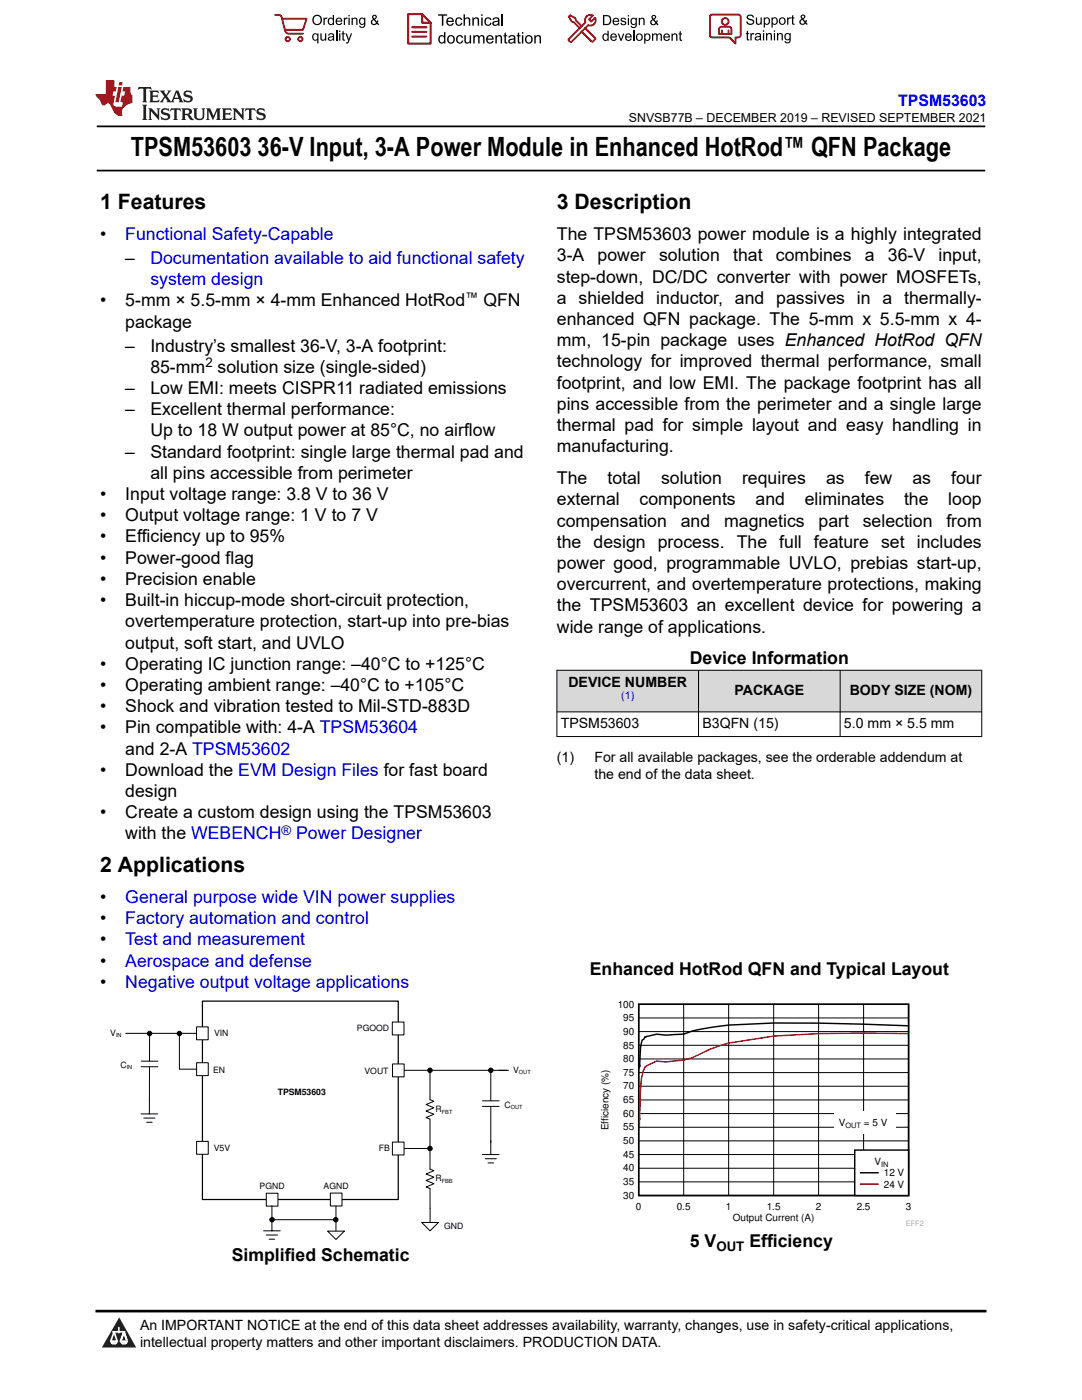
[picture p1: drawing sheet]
<svg xmlns="http://www.w3.org/2000/svg" width="216mm" height="279mm" viewBox="0 0 216 279" stroke-linecap="round" stroke-linejoin="round" font-family="sans-serif">
<path d="M19.3 25.2h177.3M19.3 34h177.3" fill="none" stroke="#000" stroke-width=".35"/>
<g fill="#d8d8d8">
<path d="M111.1 133.8h84.8v8.3h-84.8z" fill-rule="evenodd"/>
<path d="M111.2 133.8h28.1v8.2h-28.1z" fill-rule="evenodd"/>
<path d="M139.4 133.8h28.2v8.2h-28.2z" fill-rule="evenodd"/>
<path d="M167.7 133.8h28.1v8.2h-28.1z" fill-rule="evenodd"/>
</g>
<path d="M111.1 133.8h84.9M111.1 133.7v13.4M139.4 133.7v13.4M167.6 133.7v13.4M195.9 133.7v13.4M111.1 142.1h84.9M111.1 147h84.9" fill="none" stroke="#000" stroke-width=".2"/>
<path d="M40.4 199.8h39.1v39.6h-39.1z" fill="none" stroke="#000" stroke-width=".25"/>
<path d="M39.2 204.9h2.3v2.6h-2.3z" fill-rule="evenodd" fill="#fff"/>
<g fill="none" stroke="#000" stroke-width=".2">
<path d="M25.1 206.2h14.1M35.8 206.3v7M39.2 204.9h2.3v2.6h-2.3zM80.6 213.6h20.9M80.7 229.2h5.1"/>
<circle cx="29.8" cy="206.3" r=".44"/>
<circle cx="35.8" cy="206.3" r=".44"/>
<circle cx="85.8" cy="213.6" r=".44"/>
<circle cx="97.9" cy="213.6" r=".44"/>
<circle cx="85.8" cy="229.2" r=".44"/>
</g>
<g fill="#000">
<circle cx="29.8" cy="206.3" r=".44"/>
<circle cx="35.8" cy="206.3" r=".44"/>
<circle cx="85.8" cy="213.6" r=".44"/>
<circle cx="97.9" cy="213.6" r=".44"/>
<circle cx="85.8" cy="229.2" r=".44"/>
</g>
<path d="M39.2 212.1h2.4v2.6h-2.4z" fill-rule="evenodd" fill="#fff"/>
<path d="M35.8 213.4h3.4M39.2 212.1h2.4v2.6h-2.4z" fill="none" stroke="#000" stroke-width=".2"/>
<path d="M39.2 227.8h2.4v2.6h-2.4z" fill-rule="evenodd" fill="#fff"/>
<path d="M39.2 227.8h2.4v2.6h-2.4z" fill="none" stroke="#000" stroke-width=".2"/>
<path d="M78.3 204h2.3v2.5h-2.3z" fill-rule="evenodd" fill="#fff"/>
<path d="M78.3 204h2.3v2.5h-2.3z" fill="none" stroke="#000" stroke-width=".2"/>
<path d="M78.3 212.3h2.3v2.6h-2.3z" fill-rule="evenodd" fill="#fff"/>
<path d="M78.3 212.3h2.3v2.6h-2.3z" fill="none" stroke="#000" stroke-width=".2"/>
<path d="M78.3 227.9h2.3v2.6h-2.3z" fill-rule="evenodd" fill="#fff"/>
<path d="M78.3 227.9h2.3v2.6h-2.3z" fill="none" stroke="#000" stroke-width=".2"/>
<path d="M53.1 238.1h2.4v2.6h-2.4z" fill-rule="evenodd" fill="#fff"/>
<path d="M53.1 238.1h2.4v2.6h-2.4z" fill="none" stroke="#000" stroke-width=".2"/>
<path d="M65.9 238.1h2.3v2.6h-2.3z" fill-rule="evenodd" fill="#fff"/>
<g fill="none" stroke="#000" stroke-width=".2">
<path d="M28.2 212.9h3.3M28.2 211.8h3.3M29.8 212.9v9.4M29.8 206.3v5.5M85.8 213.6v5.9l.8 .3-1.6 .6 1.6 .7-1.6 .6 1.6 .7-1.6 .6 .8 .3v10l.8 .3-1.6 .7 1.6 .6-1.6 .7 1.6 .6-1.6 .7 .8 .3v6.8M96.3 219.7h3.3M97.9 213.6v6.1M127.4 219.5h53.9M127.4 216.8h53.9M127.4 214.1h53.9M127.4 211.3h53.9M127.4 208.6h53.9"/>
<path d="M127.4 205.9h53.9M127.4 203.2h53.9M136.4 200.4v38.2M145.4 200.4v38.2M154.4 200.4v38.2M163.3 200.4v38.2M172.3 200.4v38.2M28.1 222.3h3.4M28.7 223.1h2.2M29.3 224h1.1M65.9 238.1h2.3v2.6h-2.3zM96.3 230.4h3.3"/>
<path d="M96.3 220.8h3.3M96.8 231.2h2.2M97.4 232.1h1.1M97.9 220.8v9.6M127.4 230.4h53.9M127.4 235.9h53.9M127.4 233.1h53.9M127.4 227.7h53.9M127.4 225h53.9M127.4 222.2h53.9M52.6 245.6h3.3M53.1 246.5h2.3"/>
<path d="M53.7 247.3h1.1M54.3 240.6v5M54.3 243.4h12.7M65.4 245.7h3.3l-1.7 1.7zM67 240.7v5M84.2 244h3.3l-1.7 1.6z"/>
<circle cx="54.3" cy="243.4" r=".44"/>
<circle cx="67" cy="243.4" r=".44"/>
</g>
<g fill="#000">
<circle cx="54.3" cy="243.4" r=".44"/>
<circle cx="67" cy="243.4" r=".44"/>
</g>
<path d="M127.4 200.4h53.9v38.2h-53.9zM181.2 204.7l-17.9-.5h-8.9a75.3 75.3 0 0 0-14.4 1.2l-1.8 .3-1.8 .7-3.6 .2a5.6 5.6 0 0 0-3.9 .4l-.2-.1-.2 .4-.3 .2-.2 .7-.4 5" fill="none" stroke="#000" stroke-width=".29"/>
<path d="M181.2 206.3l-8.9-.1-9 .1-8.9 .5-9 1.4a29.1 29.1 0 0 0-7.2 2.9l-1.8 .5-3.6 .3-1.8-.1-1.9 .9-.4 .2-.2 .5a11.2 11.2 0 0 0-.7 4.1l-.2 7.3" fill="none" stroke="#f00" stroke-width=".29"/>
<g fill="#fff">
<path d="M166.5 221.8h12.3v4.5h-12.3z" fill-rule="evenodd"/>
<path d="M170.5 229.5h10.8v9.1h-10.8z" fill-rule="evenodd"/>
</g>
<path d="M170.5 229.5h10.8v9.1h-10.8zM171.7 234.1h3.5" fill="none" stroke="#000" stroke-width=".29"/>
<path d="M171.7 236.3h3.5" fill="none" stroke="#f00" stroke-width=".29"/>
<path d="M0 0h215.9v23.8h-215.9z" fill-rule="evenodd" fill="#fff"/>
<path d="M27.7 17.4l-.2 .6 .5-.3h.6v.1v2.2l-.2 .4h1l-.2-.4v-2.2v-.1h.5l.5 .3-.1-.6zM29.8 18.1l.2 .4v1.5l-.2 .4h1.9l.1-.6a1.08 1.08 0 0 1-1.3 .2v-.7h.6l.4 .2v-.6l-.4 .2h-.6v-.6l.2-.1a1 1 0 0 1 1 .2l-.1-.5zM31.8 18.1l1 1.1-1 1.2h.9l-.2-.2 .4-.7 .5 .7-.2 .2h1.6l-.2-.2 .1-.4h1l.1 .4-.1 .2h.9l-.2-.3-.8-2h-.5l-1 2.2-.8-1.1 .9-1.1h-.8l.2 .2-.5 .7-.3-.7 .1-.2zM35.2 18.5l.4 1h-.8zM36.8 18.2a.65 .65 0 0 0-.2 .7 .65 .65 0 0 0 .6 .5l.7 .2 .1 .2a.79 .79 0 0 1-.7 .4 .79 .79 0 0 1-.7-.5l.1 .7 .2-.1a.93 .93 0 0 0 1.1 .1 .93 .93 0 0 0 .4-1 1.46 1.46 0 0 0-1.2-.6l-.1-.3a1.09 1.09 0 0 1 1.2 .2l-.2-.6-.1 .1-.6-.2zM28.4 20.9l.2 .4v2.3l-.2 .3h1l-.2-.3v-2.3l.2-.4zM29.6 21.6l.2 .4v1.6l-.2 .3h.8l-.3-.3v-1.4l1.7 1.8v-2l.2-.4h-.8l.2 .2 .1 1.1-1.2-1.3zM32.3 21.8a.65 .65 0 0 0-.2 .7 .65 .65 0 0 0 .7 .4l.6 .2 .1 .2a.79 .79 0 0 1-.7 .4 .79 .79 0 0 1-.7-.5l.1 .7 .2-.1a.93 .93 0 0 0 1.1 .1 .93 .93 0 0 0 .4-.9 1.46 1.46 0 0 0-1.2-.6l-.1-.4a1.09 1.09 0 0 1 1.2 .2l-.2-.6-.1 .1-.6-.1zM34.1 21.6l-.1 .7a.63 .63 0 0 1 .7-.4l.1 1.7-.3 .3h1l-.2-.3v-1.7a.66 .66 0 0 1 .8 .4l-.1-.7zM36.2 21.6l.2 .4v1.6l-.2 .3h.9l-.2-.2v-.7h.5l.1 .2a.79 .79 0 0 0 1.2 .6l-1-.9a.61 .61 0 0 0 .6-.6 .61 .61 0 0 0-.5-.6zM36.9 21.9h.2a.47 .47 0 0 1 .5 .1 .47 .47 0 0 1 .1 .5l-.2 .2h-.6zM38.5 21.6l.2 .2a2.27 2.27 0 0 0 .4 2 1.04 1.04 0 0 0 1.7-.7v-1.3l.2-.2h-.8l.2 .4v1.1a.6 .6 0 0 1-.6 .6 .6 .6 0 0 1-.6-.6v-1.1l.3-.4zM41.1 21.6l.2 .4v1.6l-.2 .3h.7l-.2-.3v-1.5l.9 1.9 .8-1.9v1.5l-.2 .3h1l-.3-.3v-1.6l.3-.4h-.8l-.7 1.5-.7-1.5zM44.3 21.6l.2 .4v1.6l-.2 .3h1.9l.1-.5a1.09 1.09 0 0 1-1.3 .1v-.6h.6l.4 .1v-.6l-.4 .2h-.6v-.6l.2-.1a1.01 1.01 0 0 1 1 .3l-.1-.6zM46.4 21.6l.3 .4v1.6l-.3 .3h.8l-.2-.3v-1.4l1.6 1.8v-2l.2-.4h-.7l.2 .2v1.1l-1.2-1.3zM49 21.6l-.1 .7a.63 .63 0 0 1 .8-.4v1.7l-.3 .3h1l-.2-.3v-1.7a.66 .66 0 0 1 .8 .4l-.1-.7zM51.4 21.8a.65 .65 0 0 0-.2 .7 .65 .65 0 0 0 .6 .4l.6 .2 .2 .2a.79 .79 0 0 1-.8 .4 .79 .79 0 0 1-.6-.5l.1 .7 .2-.1a.93 .93 0 0 0 1 .1 .93 .93 0 0 0 .5-.9 1.46 1.46 0 0 0-1.3-.6l-.1-.4a1.09 1.09 0 0 1 1.3 .2l-.2-.6-.2 .1-.5-.1z" fill="#231f20"/>
<path d="M21.1 16v2.8h-2.1l.1 .3 .9 1a.95 .95 0 0 0 .9 .9 .59 .59 0 0 1 .6-.4 .59 .59 0 0 1 .5 .4l.4 .8a1.59 1.59 0 0 0 2.1 1.3 1.61 1.61 0 0 1 1-2.2l1-.4-.1-1.5a1.59 1.59 0 0 1-.4-1.6h-1.4l-.2 .9h.5l-.1 .8h-.5l-.2 1v.2l.4 .1-.2 .9h-.6a.73 .73 0 0 1-1.1-.7l.3-1.5h-.5l.2-.8h.5l.2-.9h-.5v-1.4zM23.6 17.4l-.6 3h.7l.6-3zM23.8 16.4l-.1 .7h.7l.1-.7z" fill="#ed1c24"/>
<g fill="#000">
<path d="M62.3 4a1 1 0 0 1 2 0 1 1 0 0 1-2 0zM62.8 3.4a.78 .78 0 0 0-.1 1.1 .78 .78 0 0 0 1.1 .1 .78 .78 0 0 0 .1-1.1 .78 .78 0 0 0-1.1-.1z" fill-rule="evenodd"/>
<path d="M62.5 6.8l.4-.2 .4 .3v-.2h.2v2h-.2v-.7a.68 .68 0 0 1-.9-.1 .68 .68 0 0 1 0-.9zM62.6 7a.51 .51 0 0 0-.1 .6 .51 .51 0 0 0 .7 .2 .51 .51 0 0 0 .1-.7 .51 .51 0 0 0-.7-.1z" fill-rule="evenodd"/>
<path d="M64.5 3.5h.3v.3l.1-.3h.3l.1 .1-.1 .2a.32 .32 0 0 0-.3 0 .32 .32 0 0 0-.1 .4v.8h-.3z" fill-rule="evenodd"/>
<path d="M63.9 6.7h.3v.8a.36 .36 0 0 0 .3 .4 .36 .36 0 0 0 .4-.5v-.7h.2v1.4h-.2v-.2a.51 .51 0 0 1-.6 .2 .51 .51 0 0 1-.4-.5z" fill-rule="evenodd"/>
<path d="M65.6 3.7l.4-.2 .4 .2v-.7h.3v2h-.3v-.2a.7 .7 0 0 1-1-.1 .7 .7 0 0 1 .2-1zM65.8 3.8a.51 .51 0 0 0-.1 .7 .51 .51 0 0 0 .6 .2 .51 .51 0 0 0 .1-.7 .51 .51 0 0 0-.6-.2z" fill-rule="evenodd"/>
<path d="M65.6 6.8a.66 .66 0 0 1 .8-.1 .66 .66 0 0 1 .3 .8v.6h-.2l-.1-.2a.52 .52 0 0 1-.7 .2 .52 .52 0 0 1-.2-.6l.3-.2a.42 .42 0 0 0 .6-.3l-.3-.2-.3 .1-.1 .2h-.3zM65.7 7.6a.35 .35 0 0 0 .3 .4 .35 .35 0 0 0 .4-.4v-.2z" fill-rule="evenodd"/>
<path d="M67.7 6.1h.2v.3h-.2zM67.7 6.7h.2v1.4h-.2z" fill-rule="evenodd"/>
<path d="M67.1 3.7a.68 .68 0 0 1 .9-.1 .68 .68 0 0 1 .3 .7h-1.1a.42 .42 0 0 0 .3 .5 .42 .42 0 0 0 .5-.3h.3a.73 .73 0 0 1-1.1 .4 .73 .73 0 0 1-.1-1.2zM67.4 3.8l-.2 .3h.8l-.2-.4z" fill-rule="evenodd"/>
<path d="M68.6 3.5h.2v.3l.2-.3h.3l.1 .1-.1 .2a.32 .32 0 0 0-.4 0 .32 .32 0 0 0-.1 .4v.8h-.2z" fill-rule="evenodd"/>
<path d="M68.3 6.3l.3-.1v.5h.2v.1h-.2v.9l.3 .4a.36 .36 0 0 1-.4 0 .36 .36 0 0 1-.2-.4v-.9h-.1v-.1h.1z" fill-rule="evenodd"/>
<path d="M68.9 6.7h.3l.4 1.1 .4-1.1h.3l-.6 1.4a.51 .51 0 0 1-.6 .6l-.1-.3h.3l.2-.3z" fill-rule="evenodd"/>
<path d="M69.5 3h.3v.3h-.3zM69.5 3.5h.3v1.5h-.3z" fill-rule="evenodd"/>
<path d="M70.2 3.5h.2v.2a.52 .52 0 0 1 .6-.2 .52 .52 0 0 1 .3 .6v.9h-.2v-.9a.34 .34 0 0 0-.3-.4 .34 .34 0 0 0-.4 .3v1h-.2z" fill-rule="evenodd"/>
<path d="M71.8 3.7l.4-.2 .5 .2v-.2h.2v1.3a.64 .64 0 0 1-.5 .8 .64 .64 0 0 1-.7-.5h.2a.41 .41 0 0 0 .5 .2 .41 .41 0 0 0 .2-.5 .69 .69 0 0 1-.9-.1 .69 .69 0 0 1 .1-1zM72 3.8a.5 .5 0 0 0-.1 .7 .5 .5 0 0 0 .7 .1 .5 .5 0 0 0 .1-.6 .5 .5 0 0 0-.7-.2z" fill-rule="evenodd"/>
<path d="M74.4 3.1a.47 .47 0 0 1 .7 .1 .47 .47 0 0 1-.3 .7l.4 .4 .1-.3 .2 .1-.1 .4 .3 .3-.2 .2-.3-.3a.63 .63 0 0 1-1 .1 .63 .63 0 0 1 .3-1l-.3-.4zM74.5 3.4a.27 .27 0 0 0 .5 0 .27 .27 0 0 0-.5 0zM74.4 4.1a.4 .4 0 0 0 0 .6 .4 .4 0 0 0 .6-.1l-.4-.6z" fill-rule="evenodd"/>
<path d="M87.4 2.9h1.8v.2h-.7v2h-.3v-2h-.8z" fill-rule="evenodd"/>
<path d="M87.6 7.2l.5-.2 .5 .2v-.8h.3v2.3h-.3v-.2a.76 .76 0 0 1-1-.1 .76 .76 0 0 1-.1-1zM87.9 7.4a.58 .58 0 0 0-.2 .7 .58 .58 0 0 0 .8 .2 .58 .58 0 0 0 .1-.7 .58 .58 0 0 0-.7-.2z" fill-rule="evenodd"/>
<path d="M89.5 7.2a.81 .81 0 0 1 1.1 .1 .81 .81 0 0 1-.2 1.2 .81 .81 0 0 1-1.1-.2l-.1-.7zM89.6 7.4a.57 .57 0 0 0 0 .8 .57 .57 0 0 0 .8 0 .57 .57 0 0 0 0-.7 .57 .57 0 0 0-.8-.1z" fill-rule="evenodd"/>
<path d="M89.3 3.7a.77 .77 0 0 1 .9-.2 .77 .77 0 0 1 .4 .9h-1.3a.48 .48 0 0 0 .4 .5 .48 .48 0 0 0 .6-.3h.3a.83 .83 0 0 1-1.3 .4 .83 .83 0 0 1 0-1.3zM89.5 3.8l-.2 .4h1l-.3-.5z" fill-rule="evenodd"/>
<path d="M91 3.7a.7 .7 0 0 1 1.2 .3h-.2a.45 .45 0 0 0-.6-.3 .45 .45 0 0 0-.3 .6 .45 .45 0 0 0 .3 .6 .45 .45 0 0 0 .6-.4l.3 .1a.76 .76 0 0 1-1.1 .5 .76 .76 0 0 1-.3-1.1z" fill-rule="evenodd"/>
<path d="M91.2 7.2a.7 .7 0 0 1 1.2 .3l-.3 .1a.45 .45 0 0 0-.5-.4 .45 .45 0 0 0-.3 .7 .45 .45 0 0 0 .3 .6 .45 .45 0 0 0 .6-.4h.2a.76 .76 0 0 1-1 .5 .76 .76 0 0 1-.4-1.1z" fill-rule="evenodd"/>
<path d="M92.5 2.9h.3v.8a.59 .59 0 0 1 .7-.2 .59 .59 0 0 1 .3 .6v1h-.2v-1a.4 .4 0 0 0-.5-.4 .4 .4 0 0 0-.3 .5v.9h-.3z" fill-rule="evenodd"/>
<path d="M92.7 7h.2v.9a.41 .41 0 0 0 .5 .6 .41 .41 0 0 0 .3-.6v-.9h.3v1.7h-.3v-.3a.58 .58 0 0 1-.7 .3 .58 .58 0 0 1-.3-.7z" fill-rule="evenodd"/>
<path d="M94.3 3.5h.2v.2a.59 .59 0 0 1 .7-.2 .59 .59 0 0 1 .4 .6v1h-.3v-1a.41 .41 0 0 0-.4-.4 .41 .41 0 0 0-.4 .5v.9h-.2z" fill-rule="evenodd"/>
<path d="M94.4 7h.3v.3a.56 .56 0 0 1 1 0 .54 .54 0 0 1 .6-.3 .54 .54 0 0 1 .4 .5v1.2h-.3v-1.1a.34 .34 0 0 0-.3-.4 .34 .34 0 0 0-.4 .3v1.2h-.3v-1.1a.38 .38 0 0 0-.5-.3 .38 .38 0 0 0-.2 .5v.9h-.3z" fill-rule="evenodd"/>
<path d="M96 2.9h.3v.3h-.3zM96 3.5h.3v1.6h-.3z" fill-rule="evenodd"/>
<path d="M96.8 3.7a.7 .7 0 0 1 1.3 .3h-.3a.45 .45 0 0 0-.6-.3 .45 .45 0 0 0-.3 .6 .45 .45 0 0 0 .3 .6 .45 .45 0 0 0 .6-.4l.3 .1a.76 .76 0 0 1-1.1 .5 .76 .76 0 0 1-.3-1.1z" fill-rule="evenodd"/>
<path d="M97.2 7.2a.77 .77 0 0 1 .9-.1 .77 .77 0 0 1 .4 .8h-1.2a.48 .48 0 0 0 .3 .6 .48 .48 0 0 0 .6-.4l.3 .1a.83 .83 0 0 1-1.3 .3 .83 .83 0 0 1 0-1.3zM97.4 7.4l-.1 .3h.9l-.2-.4z" fill-rule="evenodd"/>
<path d="M98.8 7h.3v.3a.59 .59 0 0 1 .7-.3 .59 .59 0 0 1 .4 .7v1h-.3v-1a.41 .41 0 0 0-.5-.5 .41 .41 0 0 0-.3 .6v.9h-.3z" fill-rule="evenodd"/>
<path d="M98.4 3.7a.74 .74 0 0 1 1-.2 .74 .74 0 0 1 .3 .9v.7h-.3v-.2a.59 .59 0 0 1-.8 .3 .59 .59 0 0 1-.3-.8l1.1-.3a.42 .42 0 0 0-.4-.4 .42 .42 0 0 0-.5 .3h-.2zM98.6 4.5a.36 .36 0 0 0 .2 .5 .36 .36 0 0 0 .5-.2l.1-.5z" fill-rule="evenodd"/>
<path d="M100.7 6.6l.2-.1v.5h.3v.2h-.3v1l.1 .2h.2l.1 .3a.41 .41 0 0 1-.5-.1 .41 .41 0 0 1-.1-.4v-1h-.2v-.2h.2z" fill-rule="evenodd"/>
<path d="M101.6 7.2a.74 .74 0 0 1 .9-.2 .74 .74 0 0 1 .3 1l.1 .7h-.3v-.2a.59 .59 0 0 1-.8 .2 .59 .59 0 0 1-.3-.8l1-.3a.42 .42 0 0 0-.3-.4 .42 .42 0 0 0-.5 .3h-.3zM101.8 8.1a.36 .36 0 0 0 .1 .5 .36 .36 0 0 0 .5-.3l.2-.4z" fill-rule="evenodd"/>
<path d="M103.3 6.6l.3-.1v.5h.3v.2h-.3v1l.1 .2h.2v.3a.41 .41 0 0 1-.5-.1 .41 .41 0 0 1-.1-.4v-1h-.2v-.2h.2z" fill-rule="evenodd"/>
<path d="M104.1 6.4h.3v.3h-.3zM104.1 7h.3v1.7h-.3z" fill-rule="evenodd"/>
<path d="M105 7.2a.81 .81 0 0 1 1.1 .1 .81 .81 0 0 1-.1 1.2 .81 .81 0 0 1-1.2-.2v-.7zM105.2 7.4a.57 .57 0 0 0-.1 .8 .57 .57 0 0 0 .8 0 .57 .57 0 0 0 0-.7 .57 .57 0 0 0-.7-.1z" fill-rule="evenodd"/>
<path d="M106.6 7h.3v.3a.59 .59 0 0 1 .7-.3 .59 .59 0 0 1 .4 .7v1h-.3v-1a.41 .41 0 0 0-.5-.5 .41 .41 0 0 0-.3 .6v.9h-.3z" fill-rule="evenodd"/>
<path d="M120.3 3h.7a1 1 0 0 1 1 1 1 1 0 0 1-1 1h-.7zM120.6 3.2v1.6h.4a.77 .77 0 0 0 .7-.8 .77 .77 0 0 0-.7-.8z" fill-rule="evenodd"/>
<path d="M120.4 6.9l.4-.2 .4 .2v-.8h.3v2h-.3v-.1a.7 .7 0 0 1-.9-.2 .7 .7 0 0 1 .1-.9zM120.6 7a.51 .51 0 0 0-.1 .7 .51 .51 0 0 0 .6 .1 .51 .51 0 0 0 .1-.6 .51 .51 0 0 0-.6-.2z" fill-rule="evenodd"/>
<path d="M122 6.9a.68 .68 0 0 1 .8-.2 .68 .68 0 0 1 .3 .8h-1.1a.42 .42 0 0 0 .3 .5 .42 .42 0 0 0 .5-.3h.3a.73 .73 0 0 1-1.1 .3 .73 .73 0 0 1 0-1.1zM122.2 7l-.2 .3h.8l-.2-.4z" fill-rule="evenodd"/>
<path d="M122.4 3.7a.68 .68 0 0 1 .8-.1 .68 .68 0 0 1 .4 .8h-1.1a.42 .42 0 0 0 .3 .4 .42 .42 0 0 0 .5-.3l.3 .1a.73 .73 0 0 1-1.2 .3 .73 .73 0 0 1 0-1.2zM122.6 3.8l-.1 .3h.8l-.2-.3z" fill-rule="evenodd"/>
<path d="M123.9 3.7l.1-.1a.62 .62 0 0 1 .9 .3l-.2 .1a.29 .29 0 0 0-.3-.3 .29 .29 0 0 0-.3 .3l.1 .1a.58 .58 0 0 1 .6 .1 .58 .58 0 0 1 .1 .6 .67 .67 0 0 1-1.1-.2l.2-.1a.33 .33 0 0 0 .4 .4 .33 .33 0 0 0 .3-.4 .71 .71 0 0 1-.9-.6z" fill-rule="evenodd"/>
<path d="M123.3 6.7h.2l.4 1.2 .4-1.2h.3l-.6 1.4h-.2z" fill-rule="evenodd"/>
<path d="M125.3 3h.2v.3h-.2zM125.3 3.6h.2v1.4h-.2z" fill-rule="evenodd"/>
<path d="M124.9 6.9a.68 .68 0 0 1 .8-.2 .68 .68 0 0 1 .4 .8h-1.1a.42 .42 0 0 0 .3 .5 .42 .42 0 0 0 .5-.3h.3a.73 .73 0 0 1-1.2 .3 .73 .73 0 0 1 0-1.1zM125.1 7l-.1 .3h.8l-.2-.4z" fill-rule="evenodd"/>
<path d="M126 3.7l.4-.2 .4 .2v-.1h.3v1.2a.64 .64 0 0 1-.5 .8 .64 .64 0 0 1-.8-.5l.3 .1a.41 .41 0 0 0 .5 .2 .41 .41 0 0 0 .2-.6 .69 .69 0 0 1-.9-.1 .69 .69 0 0 1 .1-1zM126.2 3.9a.5 .5 0 0 0-.1 .6 .5 .5 0 0 0 .6 .2 .5 .5 0 0 0 .2-.7 .5 .5 0 0 0-.7-.1z" fill-rule="evenodd"/>
<path d="M126.9 7.4a.73 .73 0 0 1 1.4 0 .73 .73 0 0 1-1.4 0zM127.3 7a.5 .5 0 0 0-.1 .7 .5 .5 0 0 0 .7 0 .5 .5 0 0 0 0-.6 .5 .5 0 0 0-.6-.1z" fill-rule="evenodd"/>
<path d="M127.5 3.6h.2v.2a.52 .52 0 0 1 .6-.3 .52 .52 0 0 1 .3 .6v.9h-.2v-.9a.34 .34 0 0 0-.3-.4 .34 .34 0 0 0-.4 .3v1h-.2z" fill-rule="evenodd"/>
<path d="M128.5 6.7h.3v.2a.67 .67 0 0 1 .9 0 .67 .67 0 0 1 0 .9 .55 .55 0 0 1-.9 .2v.7h-.3zM128.9 7a.5 .5 0 0 0-.1 .7 .5 .5 0 0 0 .6 .1 .5 .5 0 0 0 .2-.6 .5 .5 0 0 0-.7-.2z" fill-rule="evenodd"/>
<path d="M130.1 6.7h.2v.2a.49 .49 0 0 1 .9 0l.4-.2a.42 .42 0 0 1 .5 .4v1h-.3v-.9a.3 .3 0 0 0-.2-.3 .3 .3 0 0 0-.4 .2v1h-.2v-.9a.33 .33 0 0 0-.5-.3 .33 .33 0 0 0-.2 .5v.7h-.2z" fill-rule="evenodd"/>
<path d="M130.1 3.1a.47 .47 0 0 1 .8 .1 .47 .47 0 0 1-.3 .7l.3 .4 .1-.2h.3l-.2 .5 .3 .3-.2 .2-.3-.3a.63 .63 0 0 1-1 .1 .63 .63 0 0 1 .3-1l-.2-.5zM130.2 3.5a.27 .27 0 0 0 .5 0 .27 .27 0 0 0-.5 0zM130.2 4.1a.4 .4 0 0 0 0 .7 .4 .4 0 0 0 .6-.2l-.5-.6z" fill-rule="evenodd"/>
<path d="M132.5 6.9a.68 .68 0 0 1 .9-.2 .68 .68 0 0 1 .3 .8h-1.1a.42 .42 0 0 0 .3 .5 .42 .42 0 0 0 .5-.3h.3a.73 .73 0 0 1-1.1 .3 .73 .73 0 0 1-.1-1.1zM132.7 7l-.1 .3h.8l-.2-.4z" fill-rule="evenodd"/>
<path d="M134 6.7h.2v.2a.52 .52 0 0 1 .6-.2 .52 .52 0 0 1 .4 .6v.8h-.3v-.8a.34 .34 0 0 0-.2-.4 .34 .34 0 0 0-.4 .2l-.1 1h-.2z" fill-rule="evenodd"/>
<path d="M135.6 6.3l.2-.1v.5h.3v.2h-.3v.8l.3 .4a.36 .36 0 0 1-.4 0 .36 .36 0 0 1-.1-.4v-.8h-.2v-.2h.2z" fill-rule="evenodd"/>
<path d="M149.2 3a.8 .8 0 0 1 1.2 .5h-.2a.44 .44 0 0 0-.5-.4 .44 .44 0 0 0-.4 .5l.2 .1a.9 .9 0 0 1 1 .8 .84 .84 0 0 1-.9 .5 .84 .84 0 0 1-.7-.7h.3a.52 .52 0 0 0 .5 .5 .52 .52 0 0 0 .5-.6l-.2-.1a.85 .85 0 0 1-1-.8z" fill-rule="evenodd"/>
<path d="M149 6.3l.3-.2v.5h.2v.2h-.2v.9l.2 .4a.36 .36 0 0 1-.4-.1 .36 .36 0 0 1-.1-.4v-.8h-.2v-.2h.2z" fill-rule="evenodd"/>
<path d="M149.7 6.6h.3v.2l.1-.2h.3l.1 .1-.1 .2a.32 .32 0 0 0-.3 0 .32 .32 0 0 0-.1 .4v.8h-.3z" fill-rule="evenodd"/>
<path d="M150.7 6.8a.66 .66 0 0 1 .9-.2 .66 .66 0 0 1 .3 .9v.6h-.2l-.1-.2a.52 .52 0 0 1-.7 .2 .52 .52 0 0 1-.2-.7l.2-.1a.42 .42 0 0 0 .7-.3l-.3-.2h-.3l-.1 .3-.3-.1zM150.9 7.5a.35 .35 0 0 0 .3 .5 .35 .35 0 0 0 .4-.4v-.3z" fill-rule="evenodd"/>
<path d="M150.8 3.5h.3v.8a.36 .36 0 0 0 .3 .5 .36 .36 0 0 0 .4-.5v-.8h.2v1.4h-.2v-.2a.51 .51 0 0 1-.6 .3 .51 .51 0 0 1-.4-.6z" fill-rule="evenodd"/>
<path d="M152.2 6.1h.3v.2h-.3zM152.2 6.6h.3v1.5h-.3z" fill-rule="evenodd"/>
<path d="M152.4 3.5h.2v.2a.67 .67 0 0 1 .9 0 .67 .67 0 0 1 .1 .9 .55 .55 0 0 1-1 .2v.7h-.2zM152.7 3.8a.5 .5 0 0 0-.1 .7 .5 .5 0 0 0 .7 .1 .5 .5 0 0 0 .1-.6 .5 .5 0 0 0-.7-.2z" fill-rule="evenodd"/>
<path d="M152.9 6.6h.2v.2a.52 .52 0 0 1 .6-.2 .52 .52 0 0 1 .3 .6v.9h-.2v-.9a.34 .34 0 0 0-.3-.4 .34 .34 0 0 0-.4 .2v1.1h-.2z" fill-rule="evenodd"/>
<path d="M153.9 3.5h.3v.2a.67 .67 0 0 1 .9 0 .67 .67 0 0 1 0 .9 .55 .55 0 0 1-.9 .2v.7h-.3zM154.3 3.8a.5 .5 0 0 0-.1 .7 .5 .5 0 0 0 .6 .1 .5 .5 0 0 0 .2-.6 .5 .5 0 0 0-.7-.2z" fill-rule="evenodd"/>
<path d="M154.4 6.1h.3v.2h-.3zM154.4 6.6h.3v1.5h-.3z" fill-rule="evenodd"/>
<path d="M155 6.6h.3v.2a.52 .52 0 0 1 .6-.2 .52 .52 0 0 1 .3 .6v.9h-.2v-.9a.34 .34 0 0 0-.3-.4 .34 .34 0 0 0-.4 .2v1.1h-.3z" fill-rule="evenodd"/>
<path d="M155.4 4.2a.75 .75 0 0 1 1.5 0 .75 .75 0 0 1-1.5 0zM155.8 3.8a.5 .5 0 0 0-.1 .7 .5 .5 0 0 0 .8 0 .5 .5 0 0 0 0-.7 .5 .5 0 0 0-.7 0z" fill-rule="evenodd"/>
<path d="M156.7 6.8l.4-.2 .5 .2v-.2h.2v1.3a.64 .64 0 0 1-.5 .7 .64 .64 0 0 1-.8-.4h.3a.41 .41 0 0 0 .5 .2 .41 .41 0 0 0 .2-.5 .69 .69 0 0 1-.9-.1 .69 .69 0 0 1 .1-1zM156.9 6.9a.5 .5 0 0 0-.1 .7 .5 .5 0 0 0 .6 .1 .5 .5 0 0 0 .2-.7 .5 .5 0 0 0-.7-.1z" fill-rule="evenodd"/>
<path d="M157.1 3.5h.2v.2l.1-.2h.3h.2l-.1 .3a.32 .32 0 0 0-.4 0 .32 .32 0 0 0-.1 .4v.7h-.2z" fill-rule="evenodd"/>
<path d="M158 3.1l.3-.1v.5h.2v.2h-.2v.8l.3 .4a.36 .36 0 0 1-.4 0 .36 .36 0 0 1-.2-.4v-.8h-.1v-.2h.1z" fill-rule="evenodd"/>
<path d="M159.9 3a.47 .47 0 0 1 .7 .1 .47 .47 0 0 1-.3 .7l.4 .5 .1-.3h.2l-.1 .5 .3 .3-.2 .2-.3-.3a.63 .63 0 0 1-1 .1 .63 .63 0 0 1 .3-1l-.3-.5zM160 3.4a.27 .27 0 0 0 .5 0 .27 .27 0 0 0-.5 0zM159.9 4.1a.4 .4 0 0 0 0 .6 .4 .4 0 0 0 .6-.2l-.4-.6z" fill-rule="evenodd"/>
</g>
<path d="M67.2 6.1v2M126.5 6.1v2" fill="none" stroke="#000" stroke-width=".25"/>
<g fill="none" stroke="#de0000" stroke-width=".37">
<path d="M54.9 3h.9a1.19 1.19 0 0 1 .6 1.2l.6 2.1a.85 .85 0 0 0 1 .4h2.5M56.3 3.7h4.9l-.7 2.2h-3.6M116.1 5.2l-1.2-1.1-.1-.5-1-.6-.3 .3 .6 1 .5 .2 1.1 1.1M116.8 5.6l1.9 2v.3l-.4 .4h-.3l-1.9-2zM116.8 5.6l.6-.6a1.07 1.07 0 0 0 1.2-.2 1.07 1.07 0 0 0 .1-1.3l-.7 .8-.5-.4 .8-.8a1.07 1.07 0 0 0-1.2 .2 1.07 1.07 0 0 0-.3 1.2l-3.3 3.3v.3l.3 .3h.2l2.1-2.1M141.7 3.1l.4-.2h5.3l.3 .2 .1 3.9-.2 .4-.8 .1v1.2l-1.3-1.2h-3.4l-.4-.2zM143.5 5.6l.5-.3 1.7 .1 .2 .5v.9h-2.4zM144 6.1v.7M145.4 6.1v.7"/>
<circle cx="57.4" cy="7.8" r=".44"/>
<circle cx="59.9" cy="7.8" r=".44"/>
<circle cx="144.7" cy="4.3" r=".67"/>
</g>
<path d="M100.2 2.9v2.2" fill="none" stroke="#000" stroke-width=".28"/>
<path d="M81.4 2.8h2.8v1.7h1.7v4.2h-4.5zM82.3 6.4h2.8M82.3 5.4h2.8M82.3 7.3h2.8M84.2 2.8l1.7 1.7" fill="none" stroke="#de0000" stroke-width=".42"/>
<path d="M0 261.4h215.9v18h-215.9z" fill-rule="evenodd" fill="#fff"/>
<path d="M23.8 262.9l3.4 6h-6.9z" fill="#231f20"/>
<path d="M22.1 267.7h1.3l-.4 .5h-.3a.55 .55 0 0 1-.6-.5z" fill-rule="evenodd" fill="#fff"/>
<path d="M22.1 267.7h1.3l-.4 .5h-.3a.55 .55 0 0 1-.6-.5z" fill="none" stroke="#231f20" stroke-width=".34"/>
<path d="M22.1 267.7h1.3l-.4 .5h-.5zM22.6 265.8h.1M22.6 265.8h2.3zM23.7 265.9h.1M23.7 264.9v1zM24 267.7h.1" fill="none" stroke="#fff" stroke-width=".34"/>
<path d="M24.7 265.8l-.7 1.9z" fill="#fff"/>
<path d="M24.7 265.8l-.7 1.9z" fill="none" stroke="#fff" stroke-width=".34"/>
<path d="M24.7 265.8l.7 1.9z" fill="#fff"/>
<path d="M24.7 265.8l.7 1.9zM25.3 267.7h.1" fill="none" stroke="#fff" stroke-width=".34"/>
<path d="M22.8 265.8l-.7 1.9z" fill="#fff"/>
<path d="M22.8 265.8l-.7 1.9z" fill="none" stroke="#fff" stroke-width=".34"/>
<path d="M22.8 265.8l.6 1.9z" fill="#fff"/>
<path d="M22.8 265.8l.6 1.9z" fill="none" stroke="#fff" stroke-width=".34"/>
<path d="M24.1 267.7h1.3a.65 .65 0 0 1-.6 .5 .65 .65 0 0 1-.7-.5z" fill-rule="evenodd" fill="#fff"/>
<path d="M24.1 267.7h1.3a.65 .65 0 0 1-.6 .5 .65 .65 0 0 1-.7-.5z" fill="none" stroke="#231f20" stroke-width=".34"/>
<path d="M24 267.7h.1M24.1 267.7h1.3l-.4 .5h-.5z" fill="none" stroke="#fff" stroke-width=".34"/>
<path d="M19 261.7h177.8" fill="none" stroke="#000" stroke-width=".53"/>
<text font-size="5.3" x="26.1" y="31.2">TPSM53603 36-V Input, 3-A Power Module in Enhanced HotRod™ QFN Package</text>
<g font-size="4.2">
<text x="20" y="41.8">1 Features</text>
<text x="111.1" y="41.8">3 Description</text>
<text x="20" y="174.1">2 Applications</text>
</g>
<g font-size="3.5">
<text x="20" y="47.9">•</text>
<text x="111.1" y="47.9">The TPSM53603 power module is a highly integrated</text>
<text x="25" y="52.7">–</text>
<text x="111.1" y="52.2">3-A</text>
<text x="119.3" y="52.2">power</text>
<text x="131.5" y="52.2">solution</text>
<text x="146.3" y="52.2">that</text>
<text x="154.8" y="52.2">combines</text>
<text x="172.6" y="52.2">a</text>
<text x="177.2" y="52.2">36-V</text>
<text x="187.3" y="52.2">input,</text>
<text x="111.1" y="56.4">step-down, DC/DC converter with power MOSFETs,</text>
<text x="20" y="61.2">•</text>
<text x="25" y="65.4">package</text>
<text x="25" y="61.2">5-mm × 5.5-mm × 4-mm Enhanced HotRod</text>
<text x="96.5" y="61.2">QFN</text>
<text x="111.1" y="60.6">a shielded inductor, and passives in a thermally-</text>
<text x="111.1" y="64.9">enhanced QFN package. The 5-mm x 5.5-mm x 4-</text>
<text x="25" y="70.2">–</text>
<text x="30" y="70.2">Industry’s smallest 36-V, 3-A footprint:</text>
<text x="111.1" y="69.1">mm, 15-pin package uses Enhanced HotRod QFN</text>
<text x="30" y="74.4">85-mm solution size (single-sided)</text>
<text x="111.1" y="73.3">technology for improved thermal performance, small</text>
<text x="111.1" y="77.6">footprint, and low EMI. The package footprint has all</text>
<text x="25" y="78.6">–</text>
<text x="25" y="82.9">–</text>
<text x="30" y="78.6">Low EMI: meets CISPR11 radiated emissions</text>
<text x="30" y="82.9">Excellent thermal performance:</text>
<text x="111.1" y="81.8">pins accessible from the perimeter and a single large</text>
<text x="30" y="87.1">Up to 18 W output power at 85°C, no airflow</text>
<text x="111.1" y="86">thermal pad for simple layout and easy handling in</text>
<text x="25" y="91.3">–</text>
<text x="30" y="91.3">Standard footprint: single large thermal pad and</text>
<text x="30" y="95.6">all pins accessible from perimeter</text>
<text x="111.1" y="90.3">manufacturing.</text>
<text x="20" y="99.8">•</text>
<text x="25" y="99.8">Input voltage range: 3.8 V to 36 V</text>
<text x="111.1" y="96.6">The</text>
<text x="111.1" y="100.9">external</text>
<text x="121.2" y="96.6">total</text>
<text x="127.6" y="100.9">components</text>
<text x="131.9" y="96.6">solution</text>
<text x="148.1" y="96.6">requires</text>
<text x="150.8" y="100.9">and</text>
<text x="160.6" y="100.9">eliminates</text>
<text x="164.8" y="96.6">as</text>
<text x="172.6" y="96.6">few</text>
<text x="180.4" y="100.9">the</text>
<text x="182.1" y="96.6">as</text>
<text x="189.2" y="100.9">loop</text>
<text x="189.8" y="96.6">four</text>
<text x="20" y="104">•</text>
<text x="25" y="104">Output voltage range: 1 V to 7 V</text>
<text x="111.1" y="105.1">compensation</text>
<text x="135.8" y="105.1">and</text>
<text x="144.5" y="105.1">magnetics</text>
<text x="163.3" y="105.1">part</text>
<text x="172.2" y="105.1">selection</text>
<text x="188.8" y="105.1">from</text>
<text x="20" y="108.3">•</text>
<text x="20" y="112.5">•</text>
<text x="25" y="108.3">Efficiency up to 95%</text>
<text x="25" y="112.5">Power-good flag</text>
<text x="111.1" y="109.3">the design process. The full feature set includes</text>
<text x="111.1" y="113.6">power good, programmable UVLO, prebias start-up,</text>
<text x="20" y="116.7">•</text>
<text x="25" y="116.7">Precision enable</text>
<text x="111.1" y="117.8">overcurrent, and overtemperature protections, making</text>
<text x="20" y="121">•</text>
<text x="25" y="121">Built-in hiccup-mode short-circuit protection,</text>
<text x="25" y="125.2">overtemperature protection, start-up into pre-bias</text>
<text x="111.1" y="122">the TPSM53603 an excellent device for powering a</text>
<text x="25" y="129.4">output, soft start, and UVLO</text>
<text x="111.1" y="126.3">wide range of applications.</text>
<text x="20" y="133.7">•</text>
<text x="20" y="137.9">•</text>
<text x="25" y="133.7">Operating IC junction range: –40°C to +125°C</text>
<text x="25" y="137.9">Operating ambient range: –40°C to +105°C</text>
<text x="137.6" y="132.6">Device Information</text>
<text x="20" y="142.1">•</text>
<text x="25" y="142.1">Shock and vibration tested to Mil-STD-883D</text>
<text x="20" y="146.4">•</text>
<text x="25" y="146.4">Pin compatible with: 4-A TPSM53604</text>
<text x="20" y="154.8">•</text>
<text x="25" y="150.6">and 2-A TPSM53602</text>
<text x="25" y="154.8">Download the EVM Design Files for fast board</text>
<text x="25" y="159.1">design</text>
<text x="20" y="163.3">•</text>
<text x="25" y="163.3">Create a custom design using the TPSM53603</text>
<text x="25" y="167.5">with the WEBENCH</text>
<text x="20" y="180.2">•</text>
<text x="20" y="184.5">•</text>
<text x="20" y="188.7">•</text>
<text x="20" y="192.9">•</text>
<text x="20" y="197.2">•</text>
<text x="117.7" y="194.6">Enhanced HotRod QFN and Typical Layout</text>
<text x="46.2" y="251.7">Simplified Schematic</text>
<text x="137.7" y="248.9">5 V</text>
<text x="149.5" y="248.9">Efficiency</text>
</g>
<g font-size="3.5" fill="#00f">
<text x="25" y="47.9">Functional Safety-Capable</text>
<text x="30" y="52.7">Documentation available to aid functional safety</text>
<text x="30" y="56.9">system design</text>
<text x="59.1" y="167.5">Power Designer</text>
<text x="25" y="180.2">General purpose wide VIN power supplies</text>
<text x="25" y="184.5">Factory automation and control</text>
<text x="25" y="188.7">Test and measurement</text>
<text x="25" y="192.9">Aerospace and defense</text>
<text x="25" y="197.2">Negative output voltage applications</text>
</g>
<text font-size="3.2" fill="#00f" x="179.2" y="21.1">TPSM53603</text>
<g font-size="2.8">
<text x="113.4" y="137">DEVICE NUMBER</text>
<text x="146.6" y="138.7">PACKAGE</text>
<text x="169.5" y="138.7">BODY SIZE (NOM)</text>
<text x="111.9" y="145.3">TPSM53603</text>
<text x="140.2" y="145.3">B3QFN (15)</text>
<text x="168.4" y="145.3">5.0 mm × 5.5 mm</text>
<text x="111.1" y="152.1">(1)</text>
<text x="118.6" y="152.1">For all available packages, see the orderable addendum at</text>
<text x="118.6" y="155.5">the end of the data sheet.</text>
<text x="27.9" y="265.5">An IMPORTANT NOTICE at the end of this data sheet addresses availability, warranty, changes, use in safety-critical applications,</text>
<text x="27.9" y="268.9">intellectual property matters and other important disclaimers. PRODUCTION DATA.</text>
</g>
<g font-size="2.6">
<text x="92.8" y="60.3">™</text>
<text x="41" y="73.2">2</text>
<text x="143" y="249.6">OUT</text>
</g>
<text font-size="2.6" fill="#00f" x="56.2" y="166.7">®</text>
<text font-size="2.5" x="125.5" y="24.3">SNVSB77B – DECEMBER 2019 – REVISED SEPTEMBER 2021</text>
<text font-size="2.1" fill="#00f" x="124" y="139.5">(1)</text>
<g font-size="2">
<text x="123.3" y="201.1">100</text>
<text x="124.4" y="203.8">95</text>
<text x="124.4" y="209.3">85</text>
<text x="124.4" y="206.5">90</text>
<text x="124.4" y="214.7">75</text>
<text x="124.4" y="212">80</text>
<text x="124.4" y="220.2">65</text>
<text x="124.4" y="217.4">70</text>
<text x="121.4" y="225.6" transform="rotate(-90 121.4 225.6)">Efficiency (%)</text>
<text x="124.4" y="225.6">55</text>
<text x="124.4" y="222.9">60</text>
<text x="167.4" y="224.7">V</text>
<text x="172.4" y="224.7">= 5 V</text>
<text x="124.4" y="233.8">40</text>
<text x="124.4" y="231.1">45</text>
<text x="124.4" y="228.3">50</text>
<text x="174.5" y="232.5">V</text>
<text x="124.4" y="236.5">35</text>
<text x="124.4" y="239.2">30</text>
<text x="176.4" y="234.8">12 V</text>
<text x="176.4" y="237">24 V</text>
<text x="126.9" y="241.5">0</text>
<text x="135" y="241.5">0.5</text>
<text x="144.8" y="241.5">1</text>
<text x="146.2" y="243.8">Output Current (A)</text>
<text x="153" y="241.5">1.5</text>
<text x="162.8" y="241.5">2</text>
<text x="170.9" y="241.5">2.5</text>
<text x="180.7" y="241.5">3</text>
</g>
<g font-size="1.7">
<text x="22" y="206.7">V</text>
<text x="42.7" y="206.7">VIN</text>
<text x="71.2" y="205.7">PGOOD</text>
<text x="24" y="213.1">C</text>
<text x="42.5" y="214.1">EN</text>
<text x="72.7" y="214.4">VOUT</text>
<text x="102.4" y="214.1">V</text>
<text x="55.4" y="218.6">TPSM53603</text>
<text x="86.9" y="222">R</text>
<text x="100.7" y="221.2">C</text>
<text x="42.7" y="229.7">V5V</text>
<text x="75.6" y="229.7">FB</text>
<text x="51.8" y="237.3">PGND</text>
<text x="64.6" y="237.2">AGND</text>
<text x="86.9" y="235.8">R</text>
<text x="88.6" y="245.2">GND</text>
</g>
<g font-size="1.5">
<text x="168.7" y="225.1">OUT</text>
<text x="175.8" y="232.8">IN</text>
</g>
<text font-size="1.5" fill="#a8a8a8" x="180.7" y="244.6">EFF2</text>
<g font-size="1.1">
<text x="23.2" y="207">IN</text>
<text x="25.3" y="213.3">IN</text>
<text x="103.5" y="214.4">OUT</text>
<text x="101.9" y="221.4">OUT</text>
<text x="88.2" y="222.2">FBT</text>
<text x="88.1" y="236">FBB</text>
</g>
</svg>
